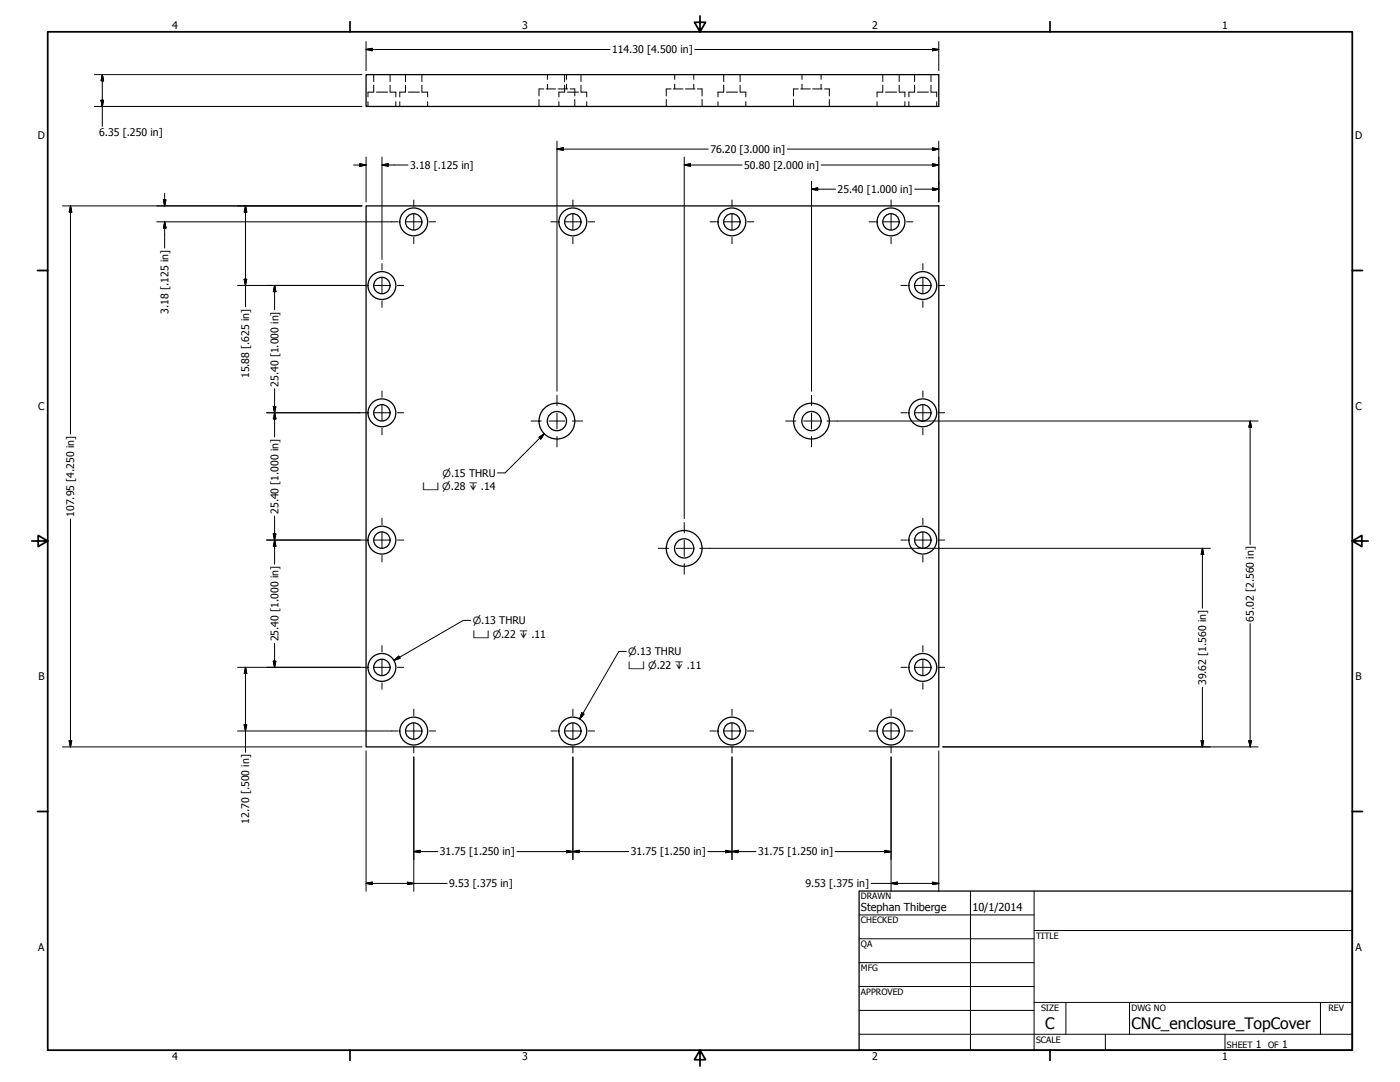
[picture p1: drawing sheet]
<svg xmlns="http://www.w3.org/2000/svg" width="559mm" height="432mm" viewBox="0 0 559 432" stroke-linecap="round" stroke-linejoin="round" font-family="sans-serif">
<!-- layer: Visible (ANSI) -->
<g fill="none" stroke="#000" stroke-width=".51">
<path d="M146.1 29.8h228.6v12.7h-228.6zM146.1 82.2h228.6v215.9h-228.6z"/>
<circle cx="165.1" cy="88.6" r="3.3"/>
<circle cx="165.1" cy="88.6" r="5.6"/>
<circle cx="228.6" cy="88.6" r="3.3"/>
<circle cx="228.6" cy="88.6" r="5.6"/>
<circle cx="292.1" cy="88.6" r="3.3"/>
<circle cx="292.1" cy="88.6" r="5.6"/>
<circle cx="355.6" cy="88.6" r="3.3"/>
<circle cx="355.6" cy="88.6" r="5.6"/>
<circle cx="152.4" cy="114" r="3.3"/>
<circle cx="152.4" cy="114" r="5.6"/>
<circle cx="368.3" cy="114" r="3.3"/>
<circle cx="368.3" cy="114" r="5.6"/>
<circle cx="152.4" cy="164.8" r="3.3"/>
<circle cx="152.4" cy="164.8" r="5.6"/>
<circle cx="222.3" cy="168.1" r="3.8"/>
<circle cx="222.3" cy="168.1" r="7.1"/>
<circle cx="323.9" cy="168.1" r="3.8"/>
<circle cx="323.9" cy="168.1" r="7.1"/>
<circle cx="368.3" cy="164.8" r="3.3"/>
<circle cx="368.3" cy="164.8" r="5.6"/>
<circle cx="152.4" cy="215.6" r="3.3"/>
<circle cx="152.4" cy="215.6" r="5.6"/>
<circle cx="273.1" cy="218.9" r="3.8"/>
<circle cx="273.1" cy="218.9" r="7.1"/>
<circle cx="368.3" cy="215.6" r="3.3"/>
<circle cx="368.3" cy="215.6" r="5.6"/>
<circle cx="152.4" cy="266.4" r="3.3"/>
<circle cx="152.4" cy="266.4" r="5.6"/>
<circle cx="368.3" cy="266.4" r="3.3"/>
<circle cx="368.3" cy="266.4" r="5.6"/>
<circle cx="165.1" cy="291.8" r="3.3"/>
<circle cx="165.1" cy="291.8" r="5.6"/>
<circle cx="228.6" cy="291.8" r="3.3"/>
<circle cx="228.6" cy="291.8" r="5.6"/>
<circle cx="292.1" cy="291.8" r="3.3"/>
<circle cx="292.1" cy="291.8" r="5.6"/>
<circle cx="355.6" cy="291.8" r="3.3"/>
<circle cx="355.6" cy="291.8" r="5.6"/>
</g>
<!-- layer: Hidden (ANSI) -->
<g fill="none" stroke="#000" stroke-width=".4">
<path d="M149.1 36.8h-2.2v1.9M149.2 29.8v2.8M149.2 34v2.8M150.2 36.8h4.5M155.7 29.8v2.8M155.7 34v2.8M155.8 36.8h2.2v1.9M161.8 36.8h-2.2v1.9M161.9 29.8v2.8M161.9 34v2.8M162.9 36.8h4.5M168.4 34l.1 2.8h2.2v1.9"/>
<path d="M168.4 29.8v2.8M215.1 39.7v2.8M217 35.5h-1.9v2.8M218 35.5h3.8M218.5 29.8v1.9M218.5 33.6v1.9M222.8 35.5h3.8M225.4 34l-.1 2.8h-2.2v1.9M225.4 29.8v2.8M226.1 29.8v1.9M226.1 33.6v1.9M226.4 36.8h4.5"/>
<path d="M227.5 35.5h1.9v2.8M229.4 39.7v2.8M231.9 29.8v2.8M231.9 34v2.8M232 36.8h2.2v1.9M265.9 39.7v2.8M267.8 35.5h-1.9v2.8M268.8 35.5h3.8M269.3 29.8v1.9M269.3 33.6v1.9M273.6 35.5h3.8M276.9 29.8v1.9"/>
<path d="M276.9 33.6v1.9M278.3 35.5h1.9v2.8M280.2 39.7v2.8M288.8 36.8h-2.2v1.9M288.9 29.8v2.8M288.9 34v2.8M289.9 36.8h4.5M295.4 29.8v2.8M295.4 34v2.8M295.5 36.8h2.2v1.9M316.7 39.7v2.8M318.6 35.5h-1.9v2.8"/>
<path d="M319.6 35.5h3.8M320.1 29.8v1.9M320.1 33.6v1.9M324.4 35.5h3.8M327.7 29.8v1.9M327.7 33.6v1.9M329.1 35.5h1.9v2.8M331 39.7v2.8M352.4 34l-.1 2.8h-2.2v1.9M352.4 29.8v2.8M353.4 36.8h4.5M358.9 34l.1 2.8h2.2v1.9"/>
<path d="M358.9 29.8v2.8M365.1 34l-.1 2.8h-2.2v1.9M365.1 29.8v2.8M366.1 36.8h4.5M371.6 29.8v2.8M371.6 34v2.8M371.7 36.8h2.2v1.9M146.9 40.6v1.9M158 40.6v1.9M159.6 40.6v1.9M170.7 40.6v1.9M223.1 40.6v1.9"/>
<path d="M234.2 40.6v1.9M286.6 40.6v1.9M297.7 40.6v1.9M350.1 40.6v1.9M361.2 40.6v1.9M362.8 40.6v1.9M373.9 40.6v1.9"/>
</g>
<!-- layer: Border (ANSI) -->
<g fill="none" stroke="#000" stroke-width=".7">
<path d="M19 12.7h520.8v406.4h-520.8zM139.7 8.6v4.1M279.4 6.3v6.4l-2.2-3.8h4.4l-2.2 3.8M419.1 8.6v4.1M15 107.9h4M539.8 107.9h4M12.7 215.9h6.3l-3.8-2.2v4.4l3.8-2.2M539.8 215.9l3.8 2.2v-4.4l-3.8 2.2h6.3M15 323.8h4M539.8 323.8h4M139.7 419.1v4.1M279.4 419.1l2.2 3.8h-4.4l2.2-3.8v6.3"/>
<path d="M419.1 419.1v4.1"/>
</g>
<!-- layer: Title (ANSI) -->
<g fill="none" stroke="#000" stroke-width=".4">
<path d="M387.3 355.6v63.5M412.7 355.6v63.5M342.9 365.1h69.8M342.9 374.6h69.8M412.7 371.3h127.1M342.9 384.2h69.8M342.9 393.7h69.8M342.9 412.7h196.9M342.9 403.2h69.8M412.7 400h127.1M425.4 400v12.7M441.2 412.7v6.4"/>
<path d="M450.8 400v12.7M488.9 412.7v6.4M527 400v12.7"/>
</g>
<path d="M342.9 355.6h196.9v63.5h-196.9z" fill="none" stroke="#000" stroke-width=".51"/>
<!-- layer: Center Mark (ANSI) -->
<g fill="none" stroke="#000" stroke-width=".4">
<path d="M165.2 79.8v2.6M228.7 79.8v2.6M292.2 79.8v2.6M355.7 79.8v2.6M156.4 88.5h2.5M162 88.5h6.3M165.2 85.3v6.4M165.2 94.7v2.6M171.3 88.5h2.6M219.9 88.5h2.5M225.5 88.5h6.3M228.7 85.3v6.4"/>
<path d="M228.7 94.7v2.6M234.8 88.5h2.6M283.4 88.5h2.5M289 88.5h6.3M292.2 85.3v6.4M292.2 94.7v2.6M298.3 88.5h2.6M346.9 88.5h2.5M352.5 88.5h6.3M355.7 85.3v6.4M355.7 94.7v2.6M361.8 88.5h2.6"/>
<path d="M143.7 113.9h2.5M149.3 113.9h6.3M152.5 105.2v2.6M152.5 110.7v6.4M158.6 113.9h2.6M359.6 113.9h2.5M365.2 113.9h6.3M368.4 105.2v2.6M368.4 110.7v6.4M374.5 113.9h2.6M152.5 120.1v2.6M368.4 120.1v2.6"/>
<path d="M152.5 156v2.6M222.3 157.7v4.2M323.9 157.7v4.2M368.4 156v2.6M143.7 164.7h2.5M149.3 164.7h6.3M152.5 161.5v6.4M152.5 170.9v2.6M158.6 164.7h2.6M212 168h4.1M219.1 168h6.4M222.3 164.8v6.4"/>
<path d="M222.3 174.2v4.2M228.5 168h4.1M313.6 168h4.1M320.7 168h6.4M323.9 164.8v6.4M323.9 174.2v4.2M330.1 168h4.1M359.6 164.7h2.5M365.2 164.7h6.3M368.4 161.5v6.4M368.4 170.9v2.6M374.5 164.7h2.6"/>
<path d="M143.7 215.5h2.5M149.3 215.5h6.3M152.5 206.8v2.6M152.5 212.3v6.4M158.6 215.5h2.6M262.8 218.8h4.1M269.9 218.8h6.4M273.1 208.5v4.2M273.1 215.6v6.4M279.3 218.8h4.1M359.6 215.5h2.5M365.2 215.5h6.3"/>
<path d="M368.4 206.8v2.6M368.4 212.3v6.4M374.5 215.5h2.6M152.5 221.7v2.6M273.1 225v4.2M368.4 221.7v2.6M152.5 257.6v2.6M368.4 257.6v2.6M143.7 266.3h2.5M149.3 266.3h6.3M152.5 263.1v6.4M152.5 272.5v2.6"/>
<path d="M158.6 266.3h2.6M359.6 266.3h2.5M365.2 266.3h6.3M368.4 263.1v6.4M368.4 272.5v2.6M374.5 266.3h2.6M156.4 291.7h2.5M162 291.7h6.3M165.2 283v2.6M165.2 288.5v6.4M165.2 297.9v2.6M171.3 291.7h2.6"/>
<path d="M219.9 291.7h2.5M225.5 291.7h6.3M228.7 283v2.6M228.7 288.5v6.4M228.7 297.9v2.6M234.8 291.7h2.6M283.4 291.7h2.5M289 291.7h6.3M292.2 283v2.6M292.2 288.5v6.4M292.2 297.9v2.6M298.3 291.7h2.6"/>
<path d="M346.9 291.7h2.5M352.5 291.7h6.3M355.7 283v2.6M355.7 288.5v6.4M355.7 297.9v2.6M361.8 291.7h2.6"/>
</g>
<!-- layer: Dimension (ANSI) -->
<g fill="none" stroke="#000" stroke-width=".4">
<path d="M146.1 19.7l2.5-.4v1zM146.1 19.7h97.4M146.1 16.6v11.6M277.3 19.7h97.4M372.2 19.3l2.5 .4-2.5 .6zM374.7 16.6v11.6M37.7 29.8h106.8M40.8 29.8l.5 2.5h-1zM40.8 29.8v20.6M37.7 42.5h106.8M40.3 40h1l-.5 2.5zM222.3 59.5l2.5-.5v1z"/>
<path d="M222.3 59.5h60.4M222.3 56.3v32.2M314.3 59.5h60.4M372.2 59l2.5 .5-2.5 .5zM374.7 56.3v24.3M65.2 79.7h1l-.5 2.5zM65.7 77.2v5M141.1 65.8h5M143.6 65.3l2.5 .5-2.5 .6zM146.1 62.7v17.9M152.5 65.8l2.4-.5v1.1zM152.5 65.8h10.4"/>
<path d="M152.5 62.7v40.9M273.1 65.8l2.5-.5v1.1zM273.1 65.8h23.1M273.1 62.7v144.2M323.9 75.5l2.5-.5v1zM323.9 75.5h9.6M323.9 72.3v83.8M327.7 65.8h47M365.1 75.5h9.6M372.2 65.3l2.5 .5-2.5 .6zM372.2 75l2.5 .5-2.5 .5zM25 82.2h119.5"/>
<path d="M28.1 82.2l.5 2.4h-1zM28.1 82.2v91M62.5 88.5h93.9M65.7 88.5l.5 2.5h-1zM65.7 88.5v10.5M98 82.2l.5 2.4h-1zM98 82.2v40.2M222.3 88.6v67.5M94.8 113.9h48.9M97.5 111.4h1l-.5 2.5zM109.6 113.9l.5 2.5h-1zM109.6 113.9v9.7"/>
<path d="M109.6 155.1v19.3M106.4 164.7h37.3M109.1 162.2h1l-.5 2.5zM109.6 164.7l.5 2.5h-1zM334.2 168h34M368.4 168h133.8M499 168l.5 2.5h-1zM499 168v49.3M28.1 207.1v91M106.4 215.5h37.3M109.1 213h1l-.5 2.5zM109.6 215.5l.5 2.5h-1z"/>
<path d="M109.6 205.9v19.3M283.4 218.8h84.8M368.4 218.8h114.7M479.9 218.8l.5 2.5h-1zM479.9 218.8v23.9M109.6 256.7v9.6M499 248.9v49.2M94.8 266.3h48.9M98 266.3l.5 2.5h-1zM98 266.3v33.9M109.1 263.8h1l-.5 2.5zM479.9 274.3v23.8"/>
<path d="M25 298.1h119.5M27.6 295.6h1l-.5 2.5zM94.8 291.7h61.6M97.5 289.2h1l-.5 2.5zM146.1 299.7v56M374.7 299.7v56M376.3 298.1h125.9M479.4 295.6h1l-.5 2.5zM498.5 295.6h1l-.5 2.5zM165.2 302.1v53.6M228.7 302.1v40.9M292.2 302.1v40.9"/>
<path d="M355.7 302.1v53.6M165.2 339.9l2.4-.6v1zM165.2 339.9h9.6M206.3 339.9h44.7M226.1 339.3l2.6 .6-2.6 .4zM228.7 339.9l2.4-.6v1zM282.5 339.9h19.3M289.6 339.3l2.6 .6-2.6 .4zM292.2 339.9l2.4-.6v1zM333.3 339.9h22.4M353.1 339.3l2.6 .6-2.6 .4zM146.1 352.6l2.5-.6v1z"/>
<path d="M146.1 352.6h32.4M162.6 352l2.6 .6-2.6 .4zM347.7 352.6h27M355.7 352.6l2.4-.6v1zM372.2 352l2.5 .6-2.5 .4z"/>
</g>
<g fill="#000" stroke="#000" stroke-width=".4">
<path d="M146.1 19.7l2.5-.4zM146.1 19.7l2.5-.4v1zM40.8 29.8l.5 2.5zM40.8 29.8l.5 2.5h-1zM372.2 20.3l2.5-.6zM372.2 19.3l2.5 .4-2.5 .6zM40.3 40l.5 2.5zM40.3 40h1l-.5 2.5zM222.3 59.5l2.5-.5zM222.3 59.5l2.5-.5v1zM65.2 79.7l.5 2.5zM65.2 79.7h1l-.5 2.5z"/>
<path d="M143.6 66.4l2.5-.6zM143.6 65.3l2.5 .5-2.5 .6zM152.5 65.8l2.4-.5zM152.5 65.8l2.4-.5v1.1zM273.1 65.8l2.5-.5zM273.1 65.8l2.5-.5v1.1zM323.9 75.5l2.5-.5zM323.9 75.5l2.5-.5v1zM372.2 66.4l2.5-.6zM372.2 65.3l2.5 .5-2.5 .6zM372.2 76l2.5-.5zM372.2 75l2.5 .5-2.5 .5z"/>
<path d="M372.2 60l2.5-.5zM372.2 59l2.5 .5-2.5 .5zM28.1 82.2l.5 2.4zM28.1 82.2l.5 2.4h-1zM65.7 88.5l.5 2.5zM65.7 88.5l.5 2.5h-1zM98 82.2l.5 2.4zM98 82.2l.5 2.4h-1zM97.5 111.4l.5 2.5zM97.5 111.4h1l-.5 2.5zM109.6 113.9l.5 2.5zM109.6 113.9l.5 2.5h-1z"/>
<path d="M109.1 162.2l.5 2.5zM109.1 162.2h1l-.5 2.5zM109.6 164.7l.5 2.5zM109.6 164.7l.5 2.5h-1zM499 168l.5 2.5zM499 168l.5 2.5h-1zM109.1 213l.5 2.5zM109.1 213h1l-.5 2.5zM109.6 215.5l.5 2.5zM109.6 215.5l.5 2.5h-1zM479.9 218.8l.5 2.5zM479.9 218.8l.5 2.5h-1z"/>
<path d="M98 266.3l.5 2.5zM98 266.3l.5 2.5h-1zM109.1 263.8l.5 2.5zM109.1 263.8h1l-.5 2.5zM27.6 295.6l.5 2.5zM27.6 295.6h1l-.5 2.5zM97.5 289.2l.5 2.5zM97.5 289.2h1l-.5 2.5zM479.4 295.6l.5 2.5zM479.4 295.6h1l-.5 2.5zM498.5 295.6l.5 2.5zM498.5 295.6h1l-.5 2.5z"/>
<path d="M165.2 339.9l2.4-.6zM165.2 339.9l2.4-.6v1zM228.7 339.9l2.4-.6zM228.7 339.9l2.4-.6v1zM292.2 339.9l2.4-.6zM292.2 339.9l2.4-.6v1zM146.1 352.6l2.5-.6zM146.1 352.6l2.5-.6v1zM162.6 353l2.6-.4zM162.6 352l2.6 .6-2.6 .4zM226.1 340.3l2.6-.4zM226.1 339.3l2.6 .6-2.6 .4z"/>
<path d="M289.6 340.3l2.6-.4zM289.6 339.3l2.6 .6-2.6 .4zM353.1 340.3l2.6-.4zM353.1 339.3l2.6 .6-2.6 .4zM355.7 352.6l2.4-.6zM355.7 352.6l2.4-.6v1zM372.2 353l2.5-.4zM372.2 352l2.5 .6-2.5 .4z"/>
</g>
<!-- layer: Symbol (ANSI) -->
<path d="M215.1 174.5l2.1-1.4-1.4 2.1zM217.2 173.1l-15.6 15.6h-3M187.9 247.6h-3l-27.6 15.9M250 260h-3l-15.6 26.9M157.3 263.5l1.9-1.6 .5 .8zM232.2 284.5l.9 .5-1.7 1.9z" fill="none" stroke="#000" stroke-width=".4"/>
<path d="M217.2 173.1l-1.4 2.1zM215.1 174.5l2.1-1.4-1.4 2.1zM157.3 263.5l1.9-1.6zM157.3 263.5l1.9-1.6 .5 .8zM232.2 284.5l-.8 2.4zM232.2 284.5l.9 .5-1.7 1.9z" fill="#000" stroke="#000" stroke-width=".4"/>
<g font-size="6.3">
<text x="417.2" y="410.6">C</text>
<text x="451.6" y="410.7">CNC_enclosure_TopCover</text>
</g>
<g font-size="4.4">
<text x="343.7" y="363.5">Stephan Thiberge</text>
<text x="388.1" y="363.7">10/1/2014</text>
</g>
<g font-size="4.2">
<text x="68.7" y="11.7">4</text>
<text x="208.4" y="11.7">3</text>
<text x="348.1" y="11.7">2</text>
<text x="487.8" y="11.7">1</text>
<text x="244.3" y="21.3">114.30 [4.500 in]</text>
<text x="15.1" y="55.5">D</text>
<text x="39.6" y="54.4">6.35 [.250 in]</text>
<text x="540.9" y="55.5">D</text>
<text x="283.5" y="61">76.20 [3.000 in]</text>
<text x="163.7" y="67.4">3.18 [.125 in]</text>
<text x="297" y="67.4">50.80 [2.000 in]</text>
<text x="334.3" y="77">25.40 [1.000 in]</text>
<text x="67.2" y="125.2" transform="rotate(-90 67.2 125.2)">3.18 [.125 in]</text>
<text x="99.5" y="150.9" transform="rotate(-90 99.5 150.9)">15.88 [.625 in]</text>
<text x="111.1" y="154.3" transform="rotate(-90 111.1 154.3)">25.40 [1.000 in]</text>
<text x="15.2" y="163.4">C</text>
<text x="541" y="163.4">C</text>
<text x="29.7" y="206.2" transform="rotate(-90 29.7 206.2)">107.95 [4.250 in]</text>
<text x="111.1" y="205.1" transform="rotate(-90 111.1 205.1)">25.40 [1.000 in]</text>
<text x="500.5" y="248" transform="rotate(-90 500.5 248)">65.02 [2.560 in]</text>
<text x="111.1" y="255.9" transform="rotate(-90 111.1 255.9)">25.40 [1.000 in]</text>
<text x="15.3" y="271.4">B</text>
<text x="481.5" y="273.4" transform="rotate(-90 481.5 273.4)">39.62 [1.560 in]</text>
<text x="541.1" y="271.4">B</text>
<text x="99.5" y="328.7" transform="rotate(-90 99.5 328.7)">12.70 [.500 in]</text>
<text x="175.6" y="341.4">31.75 [1.250 in]</text>
<text x="251.8" y="341.4">31.75 [1.250 in]</text>
<text x="302.6" y="341.4">31.75 [1.250 in]</text>
<text x="179.3" y="354.1">9.53 [.375 in]</text>
<text x="321.5" y="354.1">9.53 [.375 in]</text>
<text x="15.2" y="379.3">A</text>
<text x="541" y="379.3">A</text>
<text x="501.3" y="418.3">1</text>
<text x="511.8" y="418.3">1</text>
<text x="68.7" y="423.2">4</text>
<text x="208.4" y="423.2">3</text>
<text x="348.1" y="423.2">2</text>
<text x="487.8" y="423.2">1</text>
</g>
<g font-size="4">
<text x="176.6" y="190.2">⌀.15 THRU</text>
<text x="168.6" y="195.6">⌴ ⌀.28 ↧ .14</text>
<text x="188.7" y="249.1">⌀.13 THRU</text>
<text x="188.7" y="254.4">⌴ ⌀.22 ↧ .11</text>
<text x="250.8" y="261.5">⌀.13 THRU</text>
<text x="250.8" y="266.8">⌴ ⌀.22 ↧ .11</text>
</g>
<g font-size="3.5">
<text x="343.7" y="358.9">DRAWN</text>
<text x="343.7" y="368.5">CHECKED</text>
<text x="413.5" y="374.6">TITLE</text>
<text x="343.7" y="378">QA</text>
<text x="343.7" y="387.5">MFG</text>
<text x="343.7" y="397.1">APPROVED</text>
<text x="415.5" y="403.4">SIZE</text>
<text x="451.6" y="403.4">DWG NO</text>
<text x="530.3" y="403.4">REV</text>
<text x="413.5" y="416.1">SCALE</text>
<text x="489.7" y="418.3">SHEET</text>
<text x="506.2" y="418.3">OF</text>
</g>
</svg>
